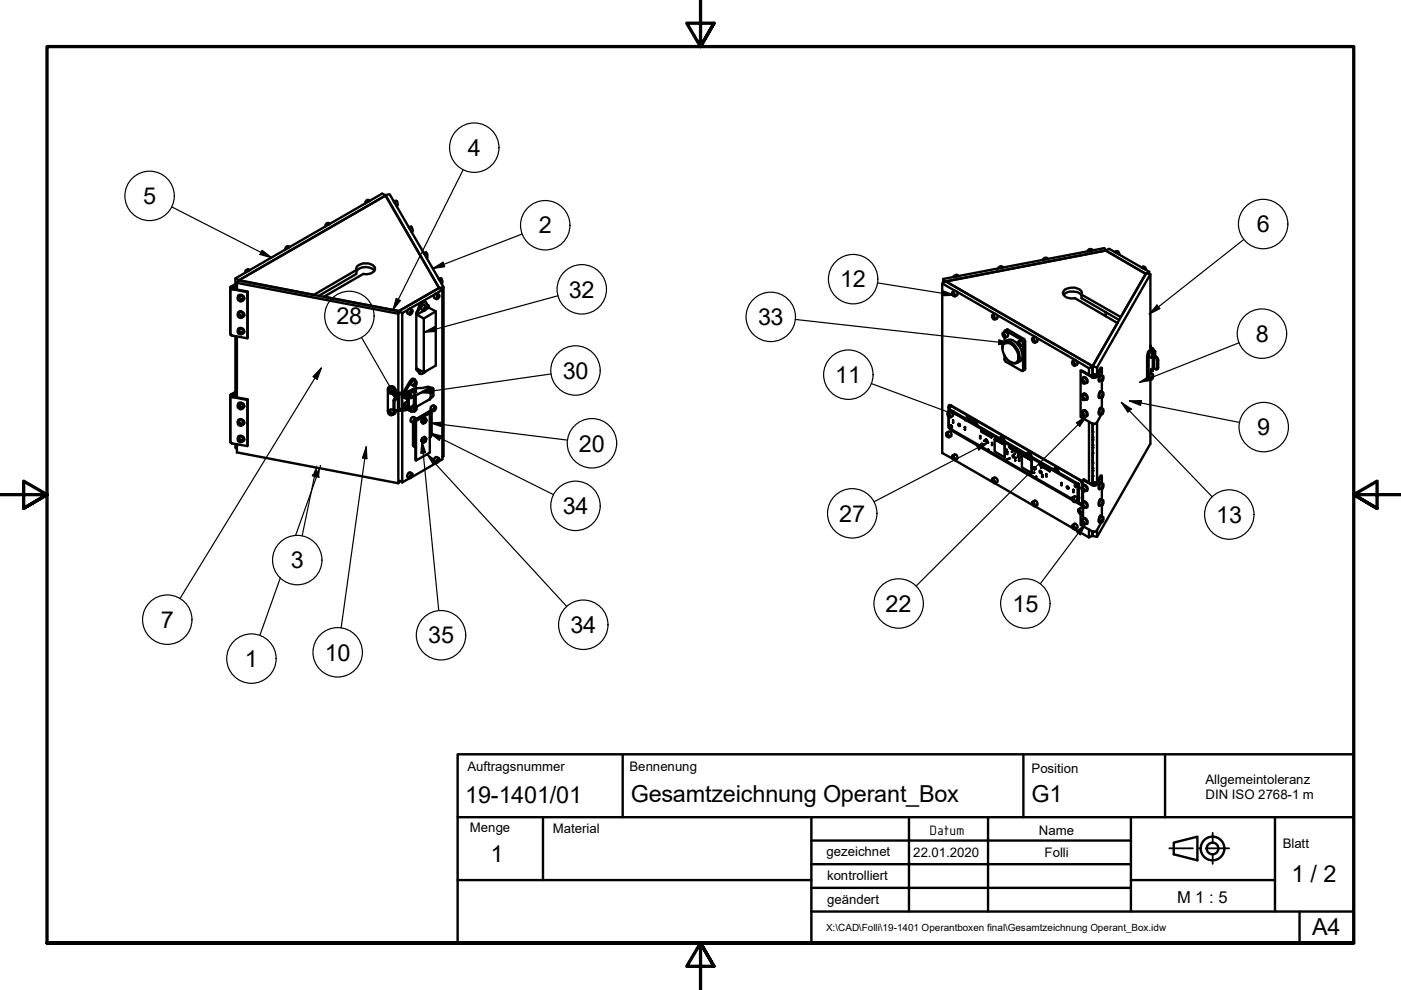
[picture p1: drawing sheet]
<svg xmlns="http://www.w3.org/2000/svg" width="297mm" height="210mm" viewBox="0 0 297 210" stroke-linecap="round" stroke-linejoin="round" font-family="sans-serif">
<!-- layer: Sichtbar (ISO) -->
<g fill="none" stroke="#000" stroke-width=".51">
<path d="M49.9 59v1.8M50.2 60l34.3 6.5 .3-.5-34.3-6.5-.3 .5v1.4M53 57.3l-.4 .2M53 57.2a.59 .59 0 0 0-.7 0 .59 .59 0 0 0-.3 .6M61.4 52.4l-.3 .2M61.5 52.4a.63 .63 0 0 0-.7-.1 .63 .63 0 0 0-.3 .6M69.6 47.7l.3-.2a.57 .57 0 0 0-.7-.1 .57 .57 0 0 0-.2 .6M75.6 57.2l-.1-.1a1.76 1.76 0 0 1 2.2-1.2 1.5 1.5 0 0 1 1.8 1.2 1.94 1.94 0 0 1-2.5 1l-8.3 4.8 15.9 3 8.5-4.8-11.3-19.7-31.1 18 31.1-18-.8-.3-31.1 17.9 .8 .5 15.8 3 9.1-5.3v.9l-8 4.6M78.4 42.6l-.4 .2M78.4 42.6l-.3-.2a.66 .66 0 0 0-.6 .8M79.4 57.4a2.61 2.61 0 0 0-3.8 .1M81.7 41.4l.9-.2 11.4 19.7"/>
<path d="M81.7 41.4l11.4 19.7 .9-.2v35.9l-.2 .1M83.5 42.7l.1 .3M83.5 42.6h.5a.8 .8 0 0 1 .2 1.1h-.1M86.8 48.4l-.1-.2 .5-.1a.69 .69 0 0 1 0 1.1M90 53.9l-.1-.3 .4-.1a.89 .89 0 0 1 .3 1.1h-.2M93.2 59.3l-.2-.2 .6-.1a.81 .81 0 0 1 0 1.1M200 59.2v.8M200.3 59.7l34.1-6.6-.3-.5-34.1 6.6 .3 .6M203.1 58.6h-.5M203.2 58.6a.57 .57 0 0 0-.6-.3 .57 .57 0 0 0-.5 .5M212.5 56.7l-.4 .2M212.7 56.7a.53 .53 0 0 0-.6-.3 .53 .53 0 0 0-.5 .5"/>
<path d="M222 55h-.4M222.2 54.9a.61 .61 0 0 0-.6-.2 .61 .61 0 0 0-.5 .4M231.5 53.1l-.4 .1M231.6 53.1a.6 .6 0 0 0-.6-.3 .6 .6 0 0 0-.4 .5M236.3 53.4l.4-.2a.67 .67 0 0 1 .7 .8M236.4 53.4l.3 .2M242.4 56.9l-.3-.2a.56 .56 0 0 1 .6-.1 .56 .56 0 0 1 .3 .6M243.6 57.6l-8.5-4.9-.7 .4 8.6 5 .6-.5v.5M243.9 58.1v16.4l-.3-.1-.1 .1-.3 1.1v4.6l.1 .3 .3 .1M48.8 61v9.9l.4 .3 3.3 .5v-9.8l-3.3-.6-.4-.2a.66 .66 0 0 1 .6-.5 .66 .66 0 0 1 .6 .4l-.2 .3 2.7 .5v9.9M49.1 61l.2-.2 .4 .1a.29 .29 0 0 1-.3 .3 .29 .29 0 0 1-.3-.2zM49.1 61l.4-.2 .2 .3-.4 .1z"/>
<path d="M49.9 60.2l-1 .7a.57 .57 0 0 0 .4 .5 .57 .57 0 0 0 .7-.3v-.2l-.5-.2 .4-.3M49.9 71.3v12.4M50 61v.3M50.2 71.3v12.9M50.5 63.2a.61 .61 0 0 1 .5-.7 .61 .61 0 0 1 .7 .5l.1 .3-.4 .4M50.5 62.8a.72 .72 0 0 1 .9-.2 .72 .72 0 0 1 .3 .9M50.5 70.2a.64 .64 0 0 1 .7-.7 .64 .64 0 0 1 .6 .8l-.4 .4M50.5 69.8a.7 .7 0 0 1 .9-.2 .7 .7 0 0 1 .3 .9M50.5 66.6a.64 .64 0 0 1 .7-.5 .64 .64 0 0 1 .6 .7l-.4 .4M50.5 66.3a.7 .7 0 0 1 .9-.1 .7 .7 0 0 1 .3 .8M50.7 63.3l.2-.1 .2 .5h-.2l-.2-.2zM50.7 70.3l.4 .1v.2h-.4z"/>
<path d="M50.7 66.8l.4 .1v.3h-.2zM50.7 63.4l.3 .1M50.7 70.4l.3 .2M50.7 66.9l.3 .2M50.7 63.3v.1M50.7 66.8v.1M50.7 70.3v.1M50.7 63.4v.1M50.7 70.4v.2M50.7 66.9v.1M51 63.5h.1M51 63.5l-.1 .2"/>
<path d="M51 70.6l-.1 .1M51 67.1l-.1 .1M51.1 70.5l-.1 .1M51.1 67l-.1 .1M52.5 61.8v.1M84.5 66.5v16.8M85.3 66.4l-.7-.5 8.5-4.8 .7 .3v36l-.8 .4M85.3 66.4v16.8M86.6 65.6l-1.3 .8M87.1 65.9l.2 .1v.2l-.4 .3zM87.1 66.1l-.2 .2 .2 .2M87.1 66.1l.2 .1"/>
<path d="M87.1 66v.1M88.4 66.7l1.5 .8v11.5l-1.5-.9 .1 .4 .1 .1M88.6 78.6l.2 .1a.55 .55 0 0 0 .4 .6 .55 .55 0 0 0 .7-.2l.1-.2M88.6 78.6l.2 .5 .3 .1M89.9 65.9l-1.5 .8M90.1 65.1l.2 .1v.2l-.4 .2zM90.1 65.3l-.2 .2 .2 .1M90.1 65.3l.2 .1M90.1 65.2v.1M90.3 78.6l-.2 .3h-.2M90.3 64.1a1.27 1.27 0 0 0-1.6 1.3l-.4 .9v12l.2 .3M90.3 65.6l.6-.4 1.5 .8v11.5l-2.5 1.5"/>
<path d="M90.6 64.7l.2 .1M90.9 65.2v-.4l-.3-.1a.69 .69 0 0 0-.5-.7 .69 .69 0 0 0-.8 .5l-.3 .5-.2 .7-.3 .5-.1 .5M92.2 62.4l-5.3 3M92.4 66l-2.5 1.5M92.6 63.1l.2 .1M92.8 62.7h.2v.3l-.4 .2zM92.8 62.8l-.2 .2M92.8 62.8l.2 .2M92.8 62.7v.1M93.8 61.4l-1.3 .8M199.8 60.1l2.6 1.5M202.1 62.1l.3 .3v.2h-.2z"/>
<path d="M202.2 62.3l.2 .2-.2 .1M202.2 62.3l-.1 .1M202.2 62.1v.2M202.8 61.8l8.1 4.7M210.5 67h.2l.2 .5h-.2zM210.7 67.2l.2 .2-.2 .1M210.7 67.1v.1M210.7 67.2l-.2 .1M211.3 66.7l8.2 4.7M212.5 73.8a1.21 1.21 0 0 1 .7-1.4 1.21 1.21 0 0 1 1.5 .4 3.5 3.5 0 0 1 1.3 3.9l-.7 .4-.6-.1-.5-.3M212.7 70.9l.2-.1 .2 .5h-.2zM212.9 72.9a1.55 1.55 0 0 1 2.1 .6 2.58 2.58 0 0 1 .5 3.3 1.71 1.71 0 0 1-2.2-.9 2.63 2.63 0 0 1-.4-3z"/>
<path d="M212.9 71l.2 .2-.2 .1M212.9 71l-.2 .1M212.9 70.9v.1M213 70.5l.1-.4 3.6 2 .2 .3v6.2h-.2l-3.5-1.9-.2-.4v-1M213 71.5v1.1M213 72.4a1.85 1.85 0 0 1 2.8 .7M213 70.1l.6-.3 3.6 2.1 .1 .3 .1 6-.5 .4M215.9 72.7h.2l.2 .4-.2 .1zM216 73.3a2.78 2.78 0 0 1 .4 3.2l-.8 .4M216.1 72.9l.2 .2-.2 .1M216.1 72.9h-.2M216.2 72.7l-.1 .2"/>
<path d="M219 72l.2-.1 .1 .5-.3-.2zM219.2 72.1l.1 .2-.1 .1M219.2 72v.1M219.2 72.1l-.2 .1M219.8 71.6l8.1 4.7M225.5 62.5a2.87 2.87 0 0 1 3.7 0l.1 .1M227.5 76.9l.1-.1 .2 .5h-.2zM227.6 77l.2 .2-.2 .1M227.6 77l-.1 .1M227.7 76.9l-.1 .1M228.2 76.5l2.7 1.6M229.1 78.6l.2-.1 2 1.2a.74 .74 0 0 1 1.2 .1l-.2 .2h-.8l-2.4-1.4v9.8l2.4 1.4 .6 .1 .4-.3 1.1-1.8"/>
<path d="M229.3 62.5l.1-.3a1.5 1.5 0 0 0-1.8-1.2 1.91 1.91 0 0 0-2.2 1.2 1.97 1.97 0 0 0 2.5 1l9 5.3-5.3 9.1v.9M229.3 62.5l8.3 4.8M229.3 62.5v.7l8 4.7M229.7 80a.75 .75 0 0 1 .7 .4 .75 .75 0 0 1 0 .8M230.9 78.1v1.3M231.6 77.6l-31.1-17.9-.7 .4v35.9l2.2 1.3M231.6 79.7l.3-.2 .4 .2a.32 .32 0 0 1-.3 .2 .32 .32 0 0 1-.4-.2zM231.6 77.6v1.9M231.6 77.6l-.7 .5M231.7 79.6l.5 .1a.26 .26 0 0 1-.3 .2 .26 .26 0 0 1-.2-.3zM232.6 77.9l11.3-19.8-.9-.2-11.4 19.8 1 .2v1.4M233.2 79.7l.2-.1 .5 .1-.2 1.1-.7-.2z"/>
<path d="M233.4 79.5a1.09 1.09 0 0 0-.3 1.4M233.4 79.7l-.1-.2-.3 .6v.7l.2-.1M233.6 78l-.2-.1-1 1.6a.57 .57 0 0 0-.6-.2 .57 .57 0 0 0-.4 .6l.4 .2 .6-.1 1.2-2v1.7M234.4 66.2v.8M237.6 67.2l5.4-9.1-8.6-5-33.9 6.6 31.1 17.9M243.8 74.8l.1-.2 .5 .2a.89 .89 0 0 1-.2 1.1l-.6-.3zM243.8 79.3h.6a.89 .89 0 0 1-.2 1.1l-.6-.2zM243.9 73.6l.6 .4-.2 .4M243.9 73.3h.1M243.9 73.7l.4 .5 .1 .6M244 73.8l.2 .1v.2M244 73.3v.3"/>
<path d="M244 78.5l.2 .1 .2-.1M244 78.5l.1 .2 .3-.1v-.1M244 74.7v-.2a1.07 1.07 0 0 0-.5 1.2l.1 4.9 .2-.2M244 78.3v.2M244 78.4v.9M244.2 75.5l.1 .1 .1-.6-.2 .5h.1M244.2 73.9v.2M244.3 79.9h.1M244.3 75.2h.1M244.3 79.7v.5zM244.4 74.6l.5-.1v1M244.4 78.2l-.1 .4-.3-.1"/>
<path d="M244.4 75.5l.3 .1M244.4 77.9l.3 .1M244.4 75.5v3M244.5 74.9l.2-.1v.5M244.5 75.3l.4 .2M244.5 74.1l-.1 .5M244.5 74.3l.4 .2M244.7 75.6l.4 .3 .2 .4-.1 2-.5-.3zM244.9 75.5l.5 .3 .2 .4v1.9l-.4 .2M48.8 83.9v9.9l.4 .2 3.3 .6v-9.8l-3.3-.6-.4-.3a.66 .66 0 0 1 .6-.4 .66 .66 0 0 1 .6 .4l-.2 .3 2.7 .5v9.9M49.1 83.8l.4-.1 .2 .2-.5 .1zM49.2 83.7h.5a.26 .26 0 0 1-.3 .4 .26 .26 0 0 1-.3-.3z"/>
<path d="M49.9 94.1v.9l.3 .2M49.9 83.1l-1 .6a.57 .57 0 0 0 .4 .6 .57 .57 0 0 0 .7-.3v-.3l-.5-.2 .4-.2M50 83.9v.3M50.2 94.2v1.7l34.3 6.6 .2-.5 .6 .3M50.5 86a.61 .61 0 0 1 .5-.7 .61 .61 0 0 1 .7 .5l.1 .4-.4 .4M50.5 85.6a.72 .72 0 0 1 .9-.1 .72 .72 0 0 1 .3 .8M50.5 89.5a.64 .64 0 0 1 .7-.6 .64 .64 0 0 1 .6 .8l-.4 .4M50.5 89.2a.7 .7 0 0 1 .9-.2 .7 .7 0 0 1 .3 .9M50.5 93.1a.64 .64 0 0 1 .6-.7 .64 .64 0 0 1 .7 .7l-.1 .3-.3 .2M50.5 92.7a.7 .7 0 0 1 .9-.2 .7 .7 0 0 1 .3 .9M50.7 93.2l.4 .1v.2l-.4-.1zM50.7 86.1h.2l.2 .4-.2 .1-.2-.2z"/>
<path d="M50.7 89.7l.4 .1v.2l-.2 .1zM50.7 93.3l.3 .1M50.7 86.3l.3 .1M50.7 89.8l.3 .2M50.7 93.3v.1M50.7 86.1v.2M50.7 89.6v.2M50.7 93.2v.1M50.7 86.3v.1M50.7 89.8v.1M51 86.4h.1M51 93.4l-.1 .2"/>
<path d="M51 86.4l-.1 .2M51 90l-.1 .1M51.1 93.4h-.1M51.1 89.9l-.1 .1M52.5 84.7v.1M82.3 82.3a.87 .87 0 0 1 .9-.4 .87 .87 0 0 1 .7 .7v.8M82.5 87.4l.3-.1 .3 .4-.3 .2-.3-.2zM82.7 87.5l.2 .2M82.7 82.8h.3l-.1 .5-.4-.3zM82.7 82.8v.2M82.7 87.5l-.2 .2M82.7 87.4v.1"/>
<path d="M82.7 83l.3 .1M82.7 83v.2M82.9 87.7l-.1 .2M83 83.1l-.1 .2M83.1 87.6l-.2 .1M83.1 83l-.1 .1M83.8 87.1l-.1 .6-.5 .2M83.8 83.7v.8M83.8 84.7l.6-.3v2.4l-.6 .3-.2-.1v-2zM83.9 87.1l-.2 .6M83.9 87.1h.2M84.1 83.3a6.9 6.9 0 0 0 3.6-.8l.2 .1a4.4 4.4 0 0 1-3.3 1.1h-.5z"/>
<path d="M84.1 83.5v-.2h-.2l-.1 .4h.3M84.1 83.7h-.3v-.9a.79 .79 0 0 0-.7-.8 .79 .79 0 0 0-.9 .5l.1 4.9M84.1 84h.2v.2l-.7 .4-.2 .3v1.9l.3 .2M84.1 83.8l.4 .1 .1 .2-.2 .3M84.1 83.7v.6M84.5 83.7v.2M84.5 87.1v15.4M84.6 84.1v2.6l-.2 .1M85.3 83.6v3M85.3 87v15.3M85.3 83.6l.1 .6 1.1 .7v1.2l-1.1-.5-.1 .6 .3 .1 .1-.3 .9 .6 .1-1.9-1-.7-.1-.4M85.3 86.2l.7 .3"/>
<path d="M85.5 83.6l.1 .1M86.1 83.8v.4l.5 .2h.5l.7-.4h.3M86.2 86.5l-1.6 .2M86.4 84.7l.1 1.2M86.4 83.7a.35 .35 0 0 0 .4 .3 .35 .35 0 0 0 .3-.3M86.4 83.7l.3-.2h.4a.32 .32 0 0 1-.3 .4 .32 .32 0 0 1-.4-.2zM86.4 86.8l.7 .4zM86.4 85.1l-1 .6M87 86.6a6.2 6.2 0 0 1-2.9 .5v-.1M87.1 87.2h.5M87.6 89.6v4.9l.2 .2h.3M87.6 94.4l.3 .2"/>
<path d="M87.6 82.5h.4l.1 .2-.3 .1 .3-.2M87.8 89.6l-.1 4.6 .1 .3 .3 .1M87.8 84.1v1.8l-1.1 .6M87.8 85.4h.1M87.8 88.9h.2v.3l-.3 .2zM87.8 89.1l-.1 .2 .1 .1M87.8 81.4l.3-.2-.1 .4h-.2zM87.8 89.1l.2 .1M87.8 88.9v.2M87.9 84v2h.2l-1.2 .4M87.9 81.3l-.1 .2 .2 .1M87.9 86.6h.2v.2l-.3 .2z"/>
<path d="M87.9 86.7l-.1 .2 .1 .1M87.9 80.4h-.1a.41 .41 0 0 0-.7 .2l-1.6 2.6M87.9 81.3l.2 .1M87.9 81.2v.1M87.9 86.6v.1M87.9 86.7l.2 .1M88.1 82.9v.3h-.1h-.4v-.3v.3M88.1 82.7v.5M88.1 80.9v-.1a.48 .48 0 0 0-.5-.4 .48 .48 0 0 0-.4 .5l-1.3 2.3M88.1 83.9v2.4h-.3a1.09 1.09 0 0 1-1.8 0M88.1 81.7v.7l-.2 .1M88.2 88.9l2.7-1.6h.5l.1 4.9-.4 .7"/>
<path d="M88.2 88.9l2.6-1.5h.4l.2 .3v4.4l-.3 .6M88.2 86.3a.61 .61 0 0 1 0 .6 .61 .61 0 0 1-.6 .3l-.4-.2v-.4M88.2 89.1l2.8-1.6 .1 .1-3 1.6M88.2 89.3v8.3M89.3 89.4l.2 .1M89.3 93.4l.2 .2M89.5 88.8a.55 .55 0 0 0-.2 .6 .55 .55 0 0 0 .4 .4M89.5 92.9a.55 .55 0 0 0-.2 .5 .55 .55 0 0 0 .4 .5M89.5 88.8l.2 .1M89.5 92.9l.2 .1M89.7 88.9l.5-.3v.1a.62 .62 0 0 1-.2 1l-.1 .1a.42 .42 0 0 1-.2-.7zM89.7 93l.2-.1a.28 .28 0 0 1 .3-.1 .28 .28 0 0 1 .2 .4 .64 .64 0 0 1-.7 .6l-.2-.2z"/>
<path d="M89.9 89l.3-.1a.45 .45 0 0 1 .1 .5 .45 .45 0 0 1-.5 .2l-.1-.3zM89.9 93.1l.3-.2a.42 .42 0 0 1 .1 .6 .42 .42 0 0 1-.6 .1zM90 93.3l.1-.1 .2 .1-.3 .3zM90 89.1l.3 .1-.3 .3zM90.2 88.6h-.3l-.4 .2M90.2 92.7l-.2-.1-.5 .3M90.2 89a.35 .35 0 0 0-.3 .2 .35 .35 0 0 0 0 .4M90.2 93.1a.31 .31 0 0 0-.3 .2 .31 .31 0 0 0 0 .3M90.3 89.2l-.1-.1a.24 .24 0 0 0-.3 .1 .24 .24 0 0 0 .1 .3h.1M90.3 93.3a.24 .24 0 0 0-.4 0 .24 .24 0 0 0 .1 .3h.1M91 87.3l.2 .1M91.1 87.6v8.4l-2.9 1.6h-.1v-8.3"/>
<path d="M91.2 82.3v-.1a1.43 1.43 0 0 0-1.6 .1h-1.2l-.4 .3M91.2 82.3l.1 .1M91.2 82.3l.4-.1 .2 .2M91.2 82.2l-3.1 1.7-.3-.1-.6 .3a.7 .7 0 0 1-1.1-.4l.5-.4M91.3 82.4l.4-.1 .2 .2v1.4l-.2 .3-.4 .2M91.3 84.4l-.1 .3-3.1 1.6M91.3 82.4v2M91.4 86.2l.4-.2 .5 .2a.64 .64 0 0 1-.5 1l-.6-.5zM92.1 86.5h.2l-.2 .5-.2-.1zM92.1 86.6l-.2 .2 .2 .2M92.1 86.6l.2 .1M92.1 86.5v.1"/>
<path d="M92.5 98.1l-5.1 3M92.8 97.4h.2v.2l-.4 .3zM92.8 97.6l-.2 .2 .2 .1M92.8 97.4v.2M92.8 97.6h.2M200.8 92l.3 .2v.3h-.2zM200.9 92.2l.2 .2-.2 .1M200.9 92.2l-.1 .1M201 92l-.1 .2M201 87.8l.4 .2v.2l-.4-.2zM201.1 87.5v-1.4l.1-.1 .3-.1 27.6 15.9 .5 .8M201.1 88.3l.1 2.3"/>
<path d="M201.2 87l.2-.2 27.3 15.9-.2 .1zM201.2 88.4v2.3l26.1 15.1M201.2 87v.4M201.2 90.7l.4 .5 25.7 14.8M201.2 87.9l.2 .2M201.2 87.9l-.2 .1M201.2 87.8v.1M201.3 86.9v-.6l.4-.2 27.2 15.7 .5 .7v.7M201.4 88.2h-.2M201.7 90.2l.2 .4-.4-.4a.25 .25 0 0 0 0 .4 .25 .25 0 0 0 .4 0M201.7 86l-.3 .1M201.9 87.2l.4 .2"/>
<path d="M202.1 96.9l.3 .2v.2h-.2zM202.1 89.1v.2zM202.1 89.5v.1zM202.1 87.2h-.1M202.2 97l.2 .2-.2 .1M202.2 97l-.1 .1M202.2 96.9v.1M202.4 97.6l8 4.6M203.4 89.9l.1 .4a.24 .24 0 0 1-.3-.1 .24 .24 0 0 1 .1-.3l.2 .3M204.5 90.6l.1 .1zM204.6 91l.1 .1zM206.3 89.7v-.3a.61 .61 0 0 1 .7 .1 .61 .61 0 0 1 .2 .7"/>
<path d="M207 89.6v.5M207.8 92.4l.1 .2zM207.8 92.8v.2zM208 91.2l2.2 1.2-2.2-1.2v.3l2.2 1.2M208.1 94.1h.1zM208.7 93.4v.1zM209.1 93.2l.2 .4h-.3l-.1-.4h.2l.2 .3M209.4 93.8l.1 .1zM209.5 95.3v.1zM210.2 92.4v.3zM210.3 94.3l.1 .1zM210.3 93.9l.1 .1z"/>
<path d="M210.9 93.1l2.1 1.2zM210.9 93.1v2.6l2.1 1.3v-2.7v2.7M212 93l.2-.4a.87 .87 0 0 1 .8 .9M212.7 92.9v.5M213.2 95.5h.1M213.4 95.3l.1 .1zM213.6 95.7v.2zM213.6 97.3v.1zM213.6 96.2v.1zM213.9 94.7l.1 .1zM214 97.1l.1 .2zM214.1 94.7l2.2 1.3-2.2-1.3v.3l2.2 1.3"/>
<path d="M214.6 95.7v.2zM214.8 96.5l.2 .2-.1 .3-.3-.4zM214.9 96.6l.1 .2M215.1 96.2h.1M215.2 97.5l.1 .1zM215.3 97.1v.1zM215.8 96.7v.1zM215.8 96.5l.2 .1zM216.1 97.6l.1 .2zM216.1 97.2l.1 .1zM216.3 96v.3zM216.3 96.9l.1 .1z"/>
<path d="M216.7 96.4v2.7l2.1 1.1M216.7 96.4l2.1 1.3zM217.7 96.3l.1-.3a.65 .65 0 0 1 .7 .2 .65 .65 0 0 1 .2 .6M218.2 97l.1 .1zM218.5 96.2v.5M218.8 97.6v2.7v-2.6M219.3 99.1l.1 .1zM219.3 99.5l.1 .1zM219.5 99.3h.1zM220.4 99.9l.4 .1v.3l-.3-.1zM220.4 98.3l2.2 1.3-2.2-1.3v.4l2.2 1.2M220.6 99.9l.2 .2"/>
<path d="M220.7 99.1l.1 .1zM222.6 99.6v.3zM223.5 99.6v-.3a.65 .65 0 0 1 .7 .2 .65 .65 0 0 1 .2 .6M224.2 99.5v.5M229.4 80.6l.4 .2v.3l-.4-.2zM229.4 87.7l.2-.1 .2 .5h-.2zM229.4 84.1h.2l.2 .5h-.2zM229.6 80.2v-.1a.68 .68 0 0 1 .8 .2 .68 .68 0 0 1 .1 .7v.1l-.4 .1M229.6 87.3v-.2a.68 .68 0 0 1 .8 .1 .68 .68 0 0 1 .1 .8v.2h-.4M229.6 83.8v-.2a.68 .68 0 0 1 .8 .2 .68 .68 0 0 1 .1 .7l-.1 .2h-.3M229.6 80.7l.2 .2M229.6 87.8l.2 .2-.2 .1"/>
<path d="M229.6 84.2l.2 .3-.2 .1M229.6 80.7l-.2 .2M229.6 80.6v.1M229.6 84.2h.1M229.6 87.7v.1M229.6 87.8l-.2 .1M229.6 84.2l-.2 .2M229.7 87a.75 .75 0 0 1 .7 .4 .75 .75 0 0 1 0 .8M229.7 83.5a.68 .68 0 0 1 .7 .2 .68 .68 0 0 1 .2 .7l-.2 .3M229.8 81l-.2 .1M230.9 89.4v12.9M231.6 89.8v12.5"/>
<path d="M232.6 89.5v12.6M233.2 83.2l.7 .1-.2 1-.6-.1zM233.3 86.6l.6 .2-.2 1-.7-.2zM233.4 86.5a1.07 1.07 0 0 0-.4 1.4h.1M233.4 83a1.09 1.09 0 0 0-.3 1.4M233.4 86.6v-.1a1.18 1.18 0 0 0-.3 1.4l.1-.2M233.4 83.2v-.2a1.03 1.03 0 0 0-.2 1.4v-.2M233.6 80.8v2.4M233.6 84.3v2.4M233.7 87.5l.2-.5-.1 .5M233.7 80.5h.1M233.7 80.2h.2"/>
<path d="M233.7 87.2l.2 .1M233.7 84h.1M233.7 83.7l.2 .1M233.8 80l-.1 .6zM233.8 83.5l-.1 .5zM243.9 80.4v13.7l-11.3 19.7-1-.2v-.9v.8M244.3 80.1h.1M86.5 100.4l.2-.2 .7 .2a.64 .64 0 0 1-.6 1l-.5-.5zM86.9 101.4l-1.6 .9M86.9 100.9l.4-.2-.2 .4h-.2zM86.9 101.1h.2M87.1 100.8l-.2 .2"/>
<path d="M87.1 100.7v.1M87.1 100.8l.2 .1M210.5 101.8l.4 .2v.2l-.4-.2zM210.7 101.9l.2 .2-.2 .1M210.7 101.9l-.2 .1M210.7 101.8v.1M210.9 102.5l8 4.6M219 106.7h.2l.1 .4-.3-.2zM219.2 106.8l.1 .2M219.2 100.2l.1 .1zM219.2 106.8l-.2 .1M219.2 106.7v.1"/>
<path d="M219.3 107l-.1 .1M219.5 107.4l8 4.6M219.6 101l.1 .1zM220.9 100.7h.1zM220.9 101l.1 .1zM221.8 100.9l.1 .2zM221.8 100.5l.1 .1zM225 102.4l.1 .1zM225 102.8l.1 .1zM226.2 103.2h.2l.1 .4-.2-.1zM226.4 103.2l.1 .3M227.5 111.5l.3 .2v.3l-.3-.2z"/>
<path d="M227.5 105.8l.1-.1 .2 .4-.2 .1zM227.5 104.3l.1 .1zM227.6 103.8v.2zM227.6 111.7l.2 .2M227.6 105.9l.2 .2-.2 .1M227.6 111.7l-.1 .1M227.6 105.9l-.1 .1M227.6 105.8v.1M227.7 111.5l-.1 .2M227.8 111.9l-.2 .1M227.9 112.2l3 1.8M228 106.4l1.2 .7"/>
<path d="M228 102.8l.3 .4-.3-.5a.27 .27 0 0 0-.1 .4 .27 .27 0 0 0 .4 .1M228.2 106.3l.3 .2M228.4 102.5a.35 .35 0 0 1 .4 .1 .35 .35 0 0 1-.1 .4M228.5 102.8v3.7M228.7 105.3l.1 .3M228.7 108.2h.2l.2 .4-.2 .1zM228.7 102.7v3.6l-.2 .2M228.9 108.4l.2 .2-.2 .1M228.9 108.4h-.2M229 108.2l-.1 .2M229.1 109.1v2.2l2.6 1.4h.4l.4-.2 1.1-1.8M229.4 104v2.5l-.4 .2-.5-.2"/>
<path d="M229.4 110.5l.4 .2v.3h-.2zM229.4 103.5l.4 .2v.2l-.4-.2zM229.4 107h.2l.2 .4-.2 .1zM229.6 103.1v-.1a.68 .68 0 0 1 .8 .1 .68 .68 0 0 1 .1 .8v.1h-.4M229.6 106.7v-.2a.68 .68 0 0 1 .8 .1 .68 .68 0 0 1 .1 .8l-.1 .2h-.3M229.6 110.1v-.1a.68 .68 0 0 1 .8 .1 .68 .68 0 0 1 .1 .7v.2l-.4 .1M229.6 106.5l-.4 .2M229.6 110.7l.2 .1-.2 .2M229.6 103.6l.2 .2M229.6 107.2l.2 .2-.2 .1M229.6 108l-.4-.3-.5 .2a.59 .59 0 0 0 0 .7 .59 .59 0 0 0 .5 .3l.4-.2M229.6 107.7v1.7l-.5-.3h.2l.3 .2"/>
<path d="M229.6 101.8l.2-.2 1.5 1a.59 .59 0 0 1 .7-.4 .59 .59 0 0 1 .5 .6l-.4 .2-.6-.2zM229.6 101.8v1.1M229.6 103.5v.1M229.6 104.1v2.4M229.6 107v.2M229.6 110.5v.2M229.6 110.7h-.2M229.6 103.6l-.2 .1M229.6 107.2h-.2M229.7 102.8a.75 .75 0 0 1 .7 .4 .75 .75 0 0 1 0 .8M229.7 106.4a.68 .68 0 0 1 .7 .1 .68 .68 0 0 1 .2 .8l-.2 .3M229.7 109.9a.75 .75 0 0 1 .7 .4 .75 .75 0 0 1 0 .8"/>
<path d="M229.8 103.9h-.2M230.9 112.3v1.7l.7-.4M231.6 102.5l.3-.1 .4 .1a.32 .32 0 0 1-.3 .3 .32 .32 0 0 1-.4-.3zM231.7 102.5h.5a.26 .26 0 0 1-.3 .3 .26 .26 0 0 1-.2-.3zM232.6 112.4v1.4M233.2 102.6l.2-.1 .5 .1-.2 1.1-.7-.3zM233.3 109.5l.6 .1v.6l-.2 .5-.7-.2zM233.3 106l.6 .1-.2 1.1-.6-.1v-.7zM233.4 102.3a1.09 1.09 0 0 0-.3 1.4M233.4 105.8a1.09 1.09 0 0 0-.3 1.4M233.4 109.4a1.07 1.07 0 0 0-.4 1.3h.1M233.4 102.5l-.1-.2-.3 .7v.7l.2-.1"/>
<path d="M233.4 106v-.1a1.03 1.03 0 0 0-.2 1.3v-.1M233.4 109.5v-.1a1.18 1.18 0 0 0-.3 1.3l.1-.1M233.6 100.9l-.2-.1-1 1.6a.57 .57 0 0 0-.6-.2 .57 .57 0 0 0-.4 .5l.4 .3 .6-.2 1.2-1.9v1.6M233.6 103.7v2.3M233.6 107.2v2.4M233.7 110.4l.2-.5-.1 .5M233.7 110.1h.2M233.7 103.3h.1M233.7 103.1h.2M233.7 106.8l.1 .1M233.7 106.6l.2 .1M233.8 102.9l-.1 .5z"/>
<path d="M233.8 106.4l-.1 .5z"/>
<circle cx="51" cy="70.3" r=".6"/>
<circle cx="51" cy="66.8" r=".6"/>
<circle cx="51" cy="63.3" r=".6"/>
<circle cx="86.9" cy="66.1" r=".58"/>
<circle cx="89.9" cy="65.2" r=".59"/>
<circle cx="92.6" cy="62.8" r=".61"/>
<circle cx="202.4" cy="62.2" r=".6"/>
<circle cx="210.9" cy="67.2" r=".59"/>
<circle cx="213.2" cy="71" r=".59"/>
<circle cx="216.3" cy="72.8" r=".58"/>
<circle cx="219.4" cy="72.1" r=".58"/>
<circle cx="227.9" cy="76.9" r=".58"/>
<circle cx="51" cy="89.7" r=".6"/>
<circle cx="51" cy="93.2" r=".6"/>
<circle cx="51" cy="86.2" r=".6"/>
<circle cx="82.9" cy="82.9" r=".6"/>
<circle cx="82.9" cy="87.5" r=".6"/>
<circle cx="87.6" cy="89" r=".61"/>
<circle cx="87.8" cy="81.2" r=".59"/>
<circle cx="92.6" cy="97.5" r=".6"/>
<circle cx="201.2" cy="92.1" r=".59"/>
<circle cx="201.5" cy="87.9" r=".59"/>
<circle cx="202.5" cy="96.9" r=".59"/>
<circle cx="229.9" cy="87.7" r=".59"/>
<circle cx="229.9" cy="84.2" r=".59"/>
<circle cx="229.9" cy="80.7" r=".59"/>
<circle cx="211" cy="101.8" r=".59"/>
<circle cx="219.4" cy="106.7" r=".59"/>
<circle cx="227.9" cy="105.8" r=".59"/>
<circle cx="227.9" cy="111.6" r=".6"/>
<circle cx="229.9" cy="103.6" r=".61"/>
<circle cx="229.9" cy="107.1" r=".59"/>
<circle cx="229.9" cy="110.6" r=".59"/>
</g>
<g fill="#000">
<circle cx="90.6" cy="64.7" r=".25"/>
<circle cx="86.9" cy="87.1" r=".25"/>
<circle cx="87.6" cy="83.2" r=".25"/>
<circle cx="88.1" cy="83.2" r=".25"/>
<circle cx="88.2" cy="86.3" r=".25"/>
<circle cx="90.3" cy="89.2" r=".25"/>
<circle cx="231.6" cy="98.1" r=".25"/>
<circle cx="231.6" cy="92.7" r=".25"/>
<circle cx="231.6" cy="94.4" r=".25"/>
<circle cx="231.6" cy="96" r=".25"/>
<circle cx="231.6" cy="99.3" r=".25"/>
<circle cx="231.6" cy="91.6" r=".25"/>
<circle cx="231.6" cy="99.8" r=".25"/>
<circle cx="231.6" cy="93.3" r=".25"/>
<circle cx="231.6" cy="94.9" r=".25"/>
<circle cx="231.6" cy="100.9" r=".25"/>
</g>
<!-- layer: Rahmen (ISO) -->
<path d="M148.5 -.1v10l-2.9-5h5.8l-2.9 5 2.9-5M0 104.9h10l-5-2.9v5.8l5-2.9-5 2.9M297 104.9h-10l5-2.9v5.8l-5-2.9 5 2.9M10 199.9v-190h277v190h-277h277M151.4 204.9l-2.9-5 2.9 5h-5.8l2.9-5v10" fill="none" stroke="#000" stroke-width=".7"/>
<!-- layer: Titel (ISO) -->
<path d="M247.9 179.9h5M254.2 179.9h.2M255.7 179.9h4.9M257.1 176.6v2.2M257.1 181v2.2" fill="none" stroke="#000" stroke-width=".38"/>
<g fill="none" stroke="#000" stroke-width=".51">
<path d="M97 159.9h190v40h-190zM132 159.9v13.4M217 159.9v13.4h30M247 159.9v13.4M97 173.3h120M115.1 173.3v13.3M172 178.2h67.8M172 173.3v13.3M192.7 173.3v20M209.5 173.3v20M239.8 173.3v13.3M247 173.3h40"/>
<path d="M248.9 178.7l5-1.3v5l-5-1.3zM270.3 173.3v13.3M97 186.6h75v13.3M172 193.3h67.8M172 188.2h67.8M172 183.2h67.8M270.3 186.6v6.7h16.7M270.3 186.6h-30.5v6.7h30.5M275.5 193.3v6.6"/>
<circle cx="257.1" cy="179.9" r="2.51"/>
<circle cx="257.1" cy="179.9" r="1.24"/>
</g>
<!-- layer: Symbol (ISO) -->
<g fill="none" stroke="#000" stroke-width=".25">
<path d="M98.2 36l-14.9 29.7M36.4 43.9l21.2 10.7M55.6 53.1l2 1.5-2.5-.7zM91.8 56.9l2.1-1.3 .4 1zM110.7 49.6l-18.9 7.3M186.1 60l16.3 2.6M263.7 50.8l-20.1 15.8M68.1 78l-.9 2.4-.8-.5zM68.1 78l-29.9 48.9M76.6 71.5l8 13.9M84 63.3l.9 .4-1.6 2zM89.9 70.5l2.2-1.2 .3 1z"/>
<path d="M116.8 79.3l-27.6 4M118.3 62.7l-28.4 7.8M168.6 67.7l45.6 5.1M200 61.7l2.4 .9-2.6 .1zM211.8 72l2.4 .8-2.5 .3zM245.3 64.7l.6 .7-2.3 1.2zM262.7 72.7l-21.1 8.4M67.9 98.8h.1M67.9 98.7v.1M77.7 94.7l.1 2.6-1-.2zM77.7 94.7l-5.4 38.4M83 83.5l.8-.5 .8 2.4z"/>
<path d="M89.2 83.3l2.4-.8 .1 .9zM89.5 93.6l.7 2.4-1 .1zM89.5 93.6l3.5 35.8M90.6 96.3l2 1.5-.7 .7zM90.6 96.3l29.5 32.3M91.1 91.8l2.5 .6-.4 1zM91.1 91.8l26.2 13.1M91.4 89.7l2.5-.2-.1 1zM91.4 89.7l28.9 3.6M184.7 81.3l22.4 8.3M204.9 88.3l2.2 1.3-2.6-.4zM207.1 94.5l2.4-.7-2 1.6z"/>
<path d="M209.5 93.8l-24.2 12.6M228.2 89.6l2.2-1.4-1.5 2.2zM230.4 88.2l-36.2 36M237.7 85.3l2.1 1.4-.7 .7zM237.7 85.3l19.3 20M239.5 85l2.5-.1-.2 1.1zM239.5 85l23.3 4.6M241.6 81.1l2.2-1.4 .4 .9zM66.3 100.6l-.1 .3 1 .2v-.2M66.7 100.8l-2.6 12.8M66.8 100.9l.8 .3v-.1M67.1 101l-4.4 12.5"/>
<path d="M127.3 107.3a5.2 5.2 0 0 0-7.7-4.7 5.2 5.2 0 0 0-.7 8.9 5.2 5.2 0 0 0 8.3-3.4l.1-.8M228.2 112.7l1.9-1.6-1.1 2.3zM230.1 111.1l-9.5 12.6M59.4 122.5l-4.3 12.2"/>
<circle cx="100.6" cy="31.3" r="5.2"/>
<circle cx="31.7" cy="41.5" r="5.2"/>
<circle cx="115.6" cy="47.8" r="5.2"/>
<circle cx="180.9" cy="59.2" r="5.2"/>
<circle cx="267.8" cy="47.5" r="5.2"/>
<circle cx="74.1" cy="67" r="5.2"/>
<circle cx="122" cy="78.6" r="5.2"/>
<circle cx="123.3" cy="61.3" r="5.2"/>
<circle cx="163.4" cy="67.2" r="5.2"/>
<circle cx="179.9" cy="79.4" r="5.2"/>
<circle cx="267.6" cy="70.7" r="5.2"/>
<circle cx="125.5" cy="94" r="5.2"/>
<circle cx="267.9" cy="90.6" r="5.2"/>
<circle cx="63" cy="118.7" r="5.2"/>
<circle cx="180.7" cy="108.8" r="5.2"/>
<circle cx="260.6" cy="109.1" r="5.2"/>
<circle cx="35.5" cy="131.4" r="5.2"/>
<circle cx="53.3" cy="139.6" r="5.2"/>
<circle cx="71.6" cy="138.3" r="5.2"/>
<circle cx="93.5" cy="134.7" r="5.2"/>
<circle cx="123.7" cy="132.5" r="5.2"/>
<circle cx="190.5" cy="128" r="5.2"/>
<circle cx="217.4" cy="128" r="5.2"/>
</g>
<g fill="#000">
<path d="M55.6 53.1l2 1.5-2.5-.7z" fill-rule="evenodd"/>
<path d="M91.8 56.9l2.1-1.3 .4 1z" fill-rule="evenodd"/>
<path d="M84 63.3l.9 .4-1.6 2z" fill-rule="evenodd"/>
<path d="M89.9 70.5l2.2-1.2 .3 1z" fill-rule="evenodd"/>
<path d="M200 61.7l2.4 .9-2.6 .1z" fill-rule="evenodd"/>
<path d="M211.8 72l2.4 .8-2.5 .3z" fill-rule="evenodd"/>
<path d="M241.6 81.1l2.2-1.4 .4 .9z" fill-rule="evenodd"/>
<path d="M245.3 64.7l.6 .7-2.3 1.2z" fill-rule="evenodd"/>
<path d="M68.1 78l-.9 2.4-.8-.5z" fill-rule="evenodd"/>
<path d="M77.7 94.7l.1 2.6-1-.2z" fill-rule="evenodd"/>
<path d="M83 83.5l.8-.5 .8 2.4z" fill-rule="evenodd"/>
<path d="M89.5 93.6l.7 2.4-1 .1z" fill-rule="evenodd"/>
<path d="M89.2 83.3l2.4-.8 .1 .9z" fill-rule="evenodd"/>
<path d="M90.6 96.3l2 1.5-.7 .7z" fill-rule="evenodd"/>
<path d="M91.1 91.8l2.5 .6-.4 1z" fill-rule="evenodd"/>
<path d="M91.4 89.7l2.5-.2-.1 1z" fill-rule="evenodd"/>
<path d="M204.9 88.3l2.2 1.3-2.6-.4z" fill-rule="evenodd"/>
<path d="M207.1 94.5l2.4-.7-2 1.6z" fill-rule="evenodd"/>
<path d="M228.2 89.6l2.2-1.4-1.5 2.2z" fill-rule="evenodd"/>
<path d="M237.7 85.3l2.1 1.4-.7 .7z" fill-rule="evenodd"/>
<path d="M239.5 85l2.5-.1-.2 1.1z" fill-rule="evenodd"/>
<path d="M67.2 98.6v2.5l-1-.2z" fill-rule="evenodd"/>
<path d="M67.9 98.7l-.3 2.5-.9-.3z" fill-rule="evenodd"/>
<path d="M228.2 112.7l1.9-1.6-1.1 2.3z" fill-rule="evenodd"/>
</g>
<g font-size="5">
<text x="99.2" y="33.1">4</text>
<text x="30.4" y="43.2">5</text>
<text x="114.2" y="49.5">2</text>
<text x="266.4" y="49.2">6</text>
<text x="120.6" y="63.1">32</text>
<text x="178.1" y="60.9">12</text>
<text x="71.3" y="68.7">28</text>
<text x="160.7" y="68.9">33</text>
<text x="266.3" y="72.5">8</text>
<text x="119.3" y="80.3">30</text>
<text x="177.1" y="81.2">11</text>
<text x="122.7" y="95.7">20</text>
<text x="266.6" y="92.3">9</text>
<text x="119.3" y="109">34</text>
<text x="177.9" y="110.6">27</text>
<text x="257.9" y="110.8">13</text>
<text x="61.7" y="120.5">3</text>
<text x="187.8" y="129.7">22</text>
<text x="214.7" y="129.7">15</text>
<text x="34.1" y="133.1">7</text>
<text x="90.8" y="136.4">35</text>
<text x="121" y="134.2">34</text>
<text x="51.9" y="141.4">1</text>
<text x="68.9" y="140.1">10</text>
<text x="98.6" y="170.3">19-1401/01</text>
<text x="133.7" y="170">Gesamtzeichnung Operant_Box</text>
<text x="218.7" y="170">G1</text>
<text x="104" y="182.7">1</text>
<text x="273.8" y="187">1 / 2</text>
<text x="278.2" y="198.2">A4</text>
</g>
<text font-size="3.5" x="249.6" y="191.4">M 1 : 5</text>
<text font-size="3.1" x="197.1" y="176.9">Datum</text>
<g font-size="2.8">
<text x="99.1" y="163.5">Auftragsnummer</text>
<text x="133.5" y="163.4">Bennenung</text>
<text x="218.7" y="163.8">Position</text>
<text x="255.6" y="166.3">Allgemeintoleranz</text>
<text x="255.6" y="169.5">DIN ISO 2768-1 m</text>
<text x="99.6" y="176.5">Menge</text>
<text x="117.2" y="176.6">Material</text>
<text x="220.3" y="177">Name</text>
<text x="272" y="179.8">Blatt</text>
<text x="175.3" y="181.5">gezeichnet</text>
<text x="193.6" y="181.6">22.01.2020</text>
<text x="221.5" y="181.7">Folli</text>
<text x="175.4" y="186.5">kontrolliert</text>
<text x="175.4" y="191.6">geändert</text>
</g>
<text font-size="2.1" x="175.1" y="197.3">X:\CAD\Folli\19-1401 Operantboxen final\Gesamtzeichnung Operant_Box.idw</text>
</svg>
